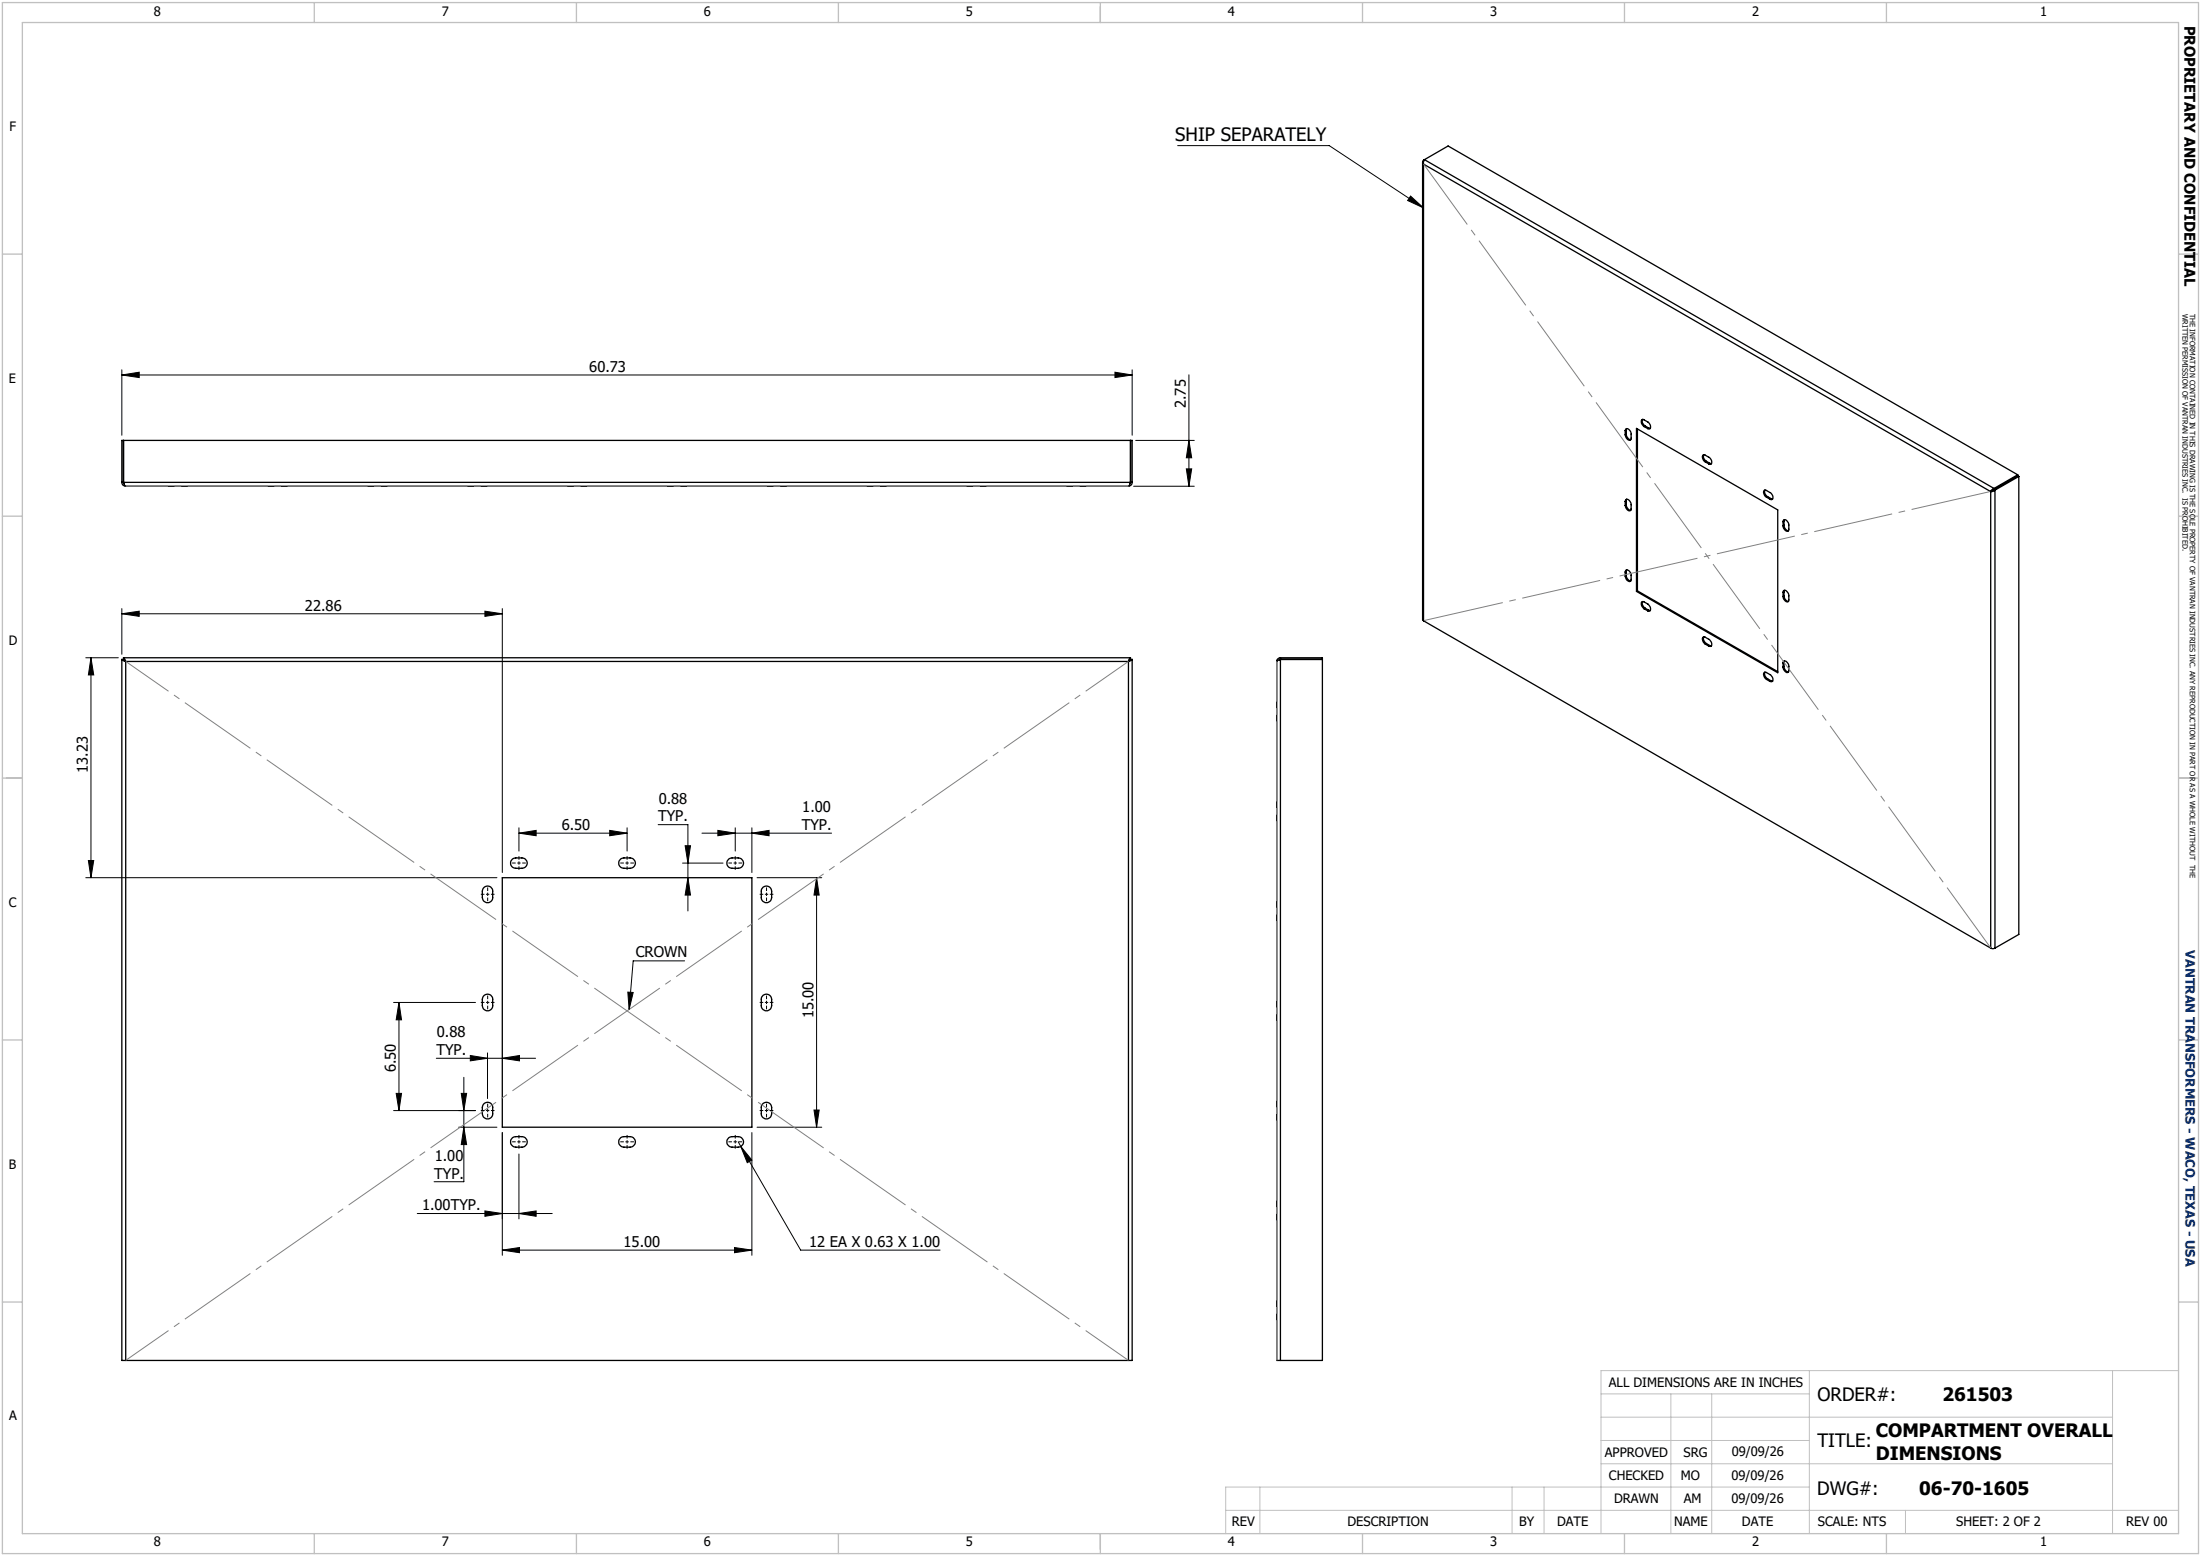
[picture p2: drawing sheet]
<svg xmlns="http://www.w3.org/2000/svg" width="420mm" height="297mm" viewBox="0 0 420 297" stroke-linecap="round" stroke-linejoin="round" font-family="sans-serif">
<g fill="none" stroke="#000" stroke-width=".25">
<path d="M271.5 31v87.3l.1 .2M271.6 30.6l-.1 .3 .1 .4M271.6 31.3l108.3 62.5M271.6 31.3v87.2M271.6 30.6l.1 .1M271.8 30.5l-.2 .8M271.8 30.5l108.7 62.7M271.8 30.5l4.5-2.6 108.7 62.7M271.8 30.5l-.2 .1M23.2 92.1a.72 .72 0 0 0 .8 .7M23.2 92.1v-8h192.8v8M23.2 92.1h192.8"/>
<path d="M23.6 92.1l.2 .5 .2 .2M23.6 92.1l.1 .2M23.6 84.1v8M24 92.8h191.3M215.7 92.1l-.4 .7M215.7 92.1v.2M215.7 84.1v8M216 92.1a.7 .7 0 0 1-.7 .7M310.1 82.2a.41 .41 0 0 1 .4-.4 .41 .41 0 0 1 .4 .3l.3 .4 .1 1.1a.46 .46 0 0 1-.5 .4 .46 .46 0 0 1-.5-.4l-.2-.6M310.1 95.7a.41 .41 0 0 1 .4-.4 .41 .41 0 0 1 .4 .3l.3 .4 .1 1.1a.46 .46 0 0 1-.5 .4 .46 .46 0 0 1-.5-.4l-.2-.6M310.1 82.2v.8M310.1 95.7v.8"/>
<path d="M310.3 82.9a1.06 1.06 0 0 0 .9 1M310.3 96.4a1.06 1.06 0 0 0 .9 1M310.3 82.1l-.2 .1M310.3 82.9l-.2 .1M310.3 82.1v.8M310.3 95.6v.8M310.3 95.6l-.2 .1M310.3 96.4l-.2 .1M310.4 81.8l-.1 .3M310.4 95.3l-.1 .3M312.3 81.8l26.9 15.5v31.1l-26.9-15.5zM312.5 81.9v30.9"/>
<path d="M313.4 80a1 1 0 0 0 .5 1.3M313.7 81.4a.78 .78 0 0 1-.2-1.4l.9 .5a.88 .88 0 0 1 .3 1.4l-.3-.1M313.7 81.4l.7 .4M313.9 81.3l.7 .4M313.9 81.3l-.2 .1M314.6 81.7l.3 .1M314.6 81.7l-.2 .1M325.1 86.8a1 1 0 0 0 .5 1.2M325.4 88.2a.81 .81 0 0 1-.2-1.4l.9 .5a.78 .78 0 0 1 .5 .6 .78 .78 0 0 1-.3 .7l-.2-.1M325.4 88.2l.7 .3M325.6 88l.7 .4M325.6 88l-.2 .2"/>
<path d="M326.3 88.4l.3 .1M326.3 88.4l-.2 .1M336.8 93.6a.97 .97 0 0 0 .5 1.2M337.1 94.9a.81 .81 0 0 1-.3-1.4l.9 .5a.78 .78 0 0 1 .6 .6 .78 .78 0 0 1-.3 .8l-.3-.1M337.1 94.9l.6 .4M337.3 94.8l-.2 .1M337.3 94.8l.7 .4M338 95.2h.2M338 95.2l-.3 .1M340.3 99.6a.44 .44 0 0 1 .4-.4 .44 .44 0 0 1 .4 .4l.2 .5v.9a.4 .4 0 0 1-.3 .4 .4 .4 0 0 1-.4-.3l-.3-.7M340.3 99.6v.8M340.4 99.5l-.1 .1"/>
<path d="M340.4 99.5v.8M340.5 99.2l-.1 .3M379.9 93.8v87.2M380 93.7l-.1 .1M380.5 93.4l-.5 .3M380.5 93.2l-.5 .4-.1 .2M380.5 93.4l.2 .2M380.5 93.2v.2M380.7 93.6l-.8 .2M380.7 93.6v87.4M385 90.8l-4.5 2.6M385 90.8l.2 .1"/>
<path d="M385 90.6l-4.5 2.6M385 90.6v.2M385.2 90.9v87.5l-4.5 2.6M385.2 90.9l-4.5 2.7M271.6 118.5l108.3 62.5M310.1 109.2a.41 .41 0 0 1 .4-.5 .41 .41 0 0 1 .4 .3l.3 .5 .1 1.1a.41 .41 0 0 1-.4 .4 .41 .41 0 0 1-.5-.3l-.3-.7M310.1 109.2v.8M310.3 109.9a1.06 1.06 0 0 0 .9 1M310.3 109.1v.8M310.3 109.1l-.2 .1M310.3 109.9l-.2 .1M310.4 108.8l-.1 .3"/>
<path d="M312.5 112.8l-.2 .1M312.5 112.8l26.7 15.4M313.4 114.8a1.03 1.03 0 0 0 .5 1.3M313.7 116.2a.92 .92 0 0 1-.3-1.4l1 .5a.88 .88 0 0 1 .3 1.3h-.3M313.7 116.2l.7 .4M313.9 116.1l.7 .4M313.9 116.1l-.2 .1M314.6 116.5l.3 .1M314.6 116.5l-.2 .1M340.3 113.1a.39 .39 0 0 1 .3-.5 .39 .39 0 0 1 .4 .4l.3 .6v.9a.39 .39 0 0 1-.3 .4 .39 .39 0 0 1-.4-.3l-.3-.8M340.3 113.1v.7M340.4 100.3a1.06 1.06 0 0 0 .9 1"/>
<path d="M340.4 113.7a1.06 1.06 0 0 0 .9 1.1M340.4 100.3l-.1 .1M340.4 113v.7M340.4 113l-.1 .1M340.4 113.7l-.1 .1M340.5 112.7l-.1 .3M23.2 125.9v133.8h.8M23.2 125.9l.8 .4M23.2 125.9h.4M23.6 125.9l.4 .4M23.6 125.6l.4 .7M23.6 125.6v.3"/>
<path d="M23.6 125.6h192.1M24 126.3v133.4M24 126.3h191.3M215.3 126.3v133.4M215.7 125.9l-.4 .4M215.7 125.6l-.4 .7M215.7 125.9h.3M215.7 125.6v.3M216 125.9l-.7 .4M216 125.9v133.8h-.7M243.6 126.3v133.4h.7M244.3 125.9l-.7 .4"/>
<path d="M244.3 125.9h-.2M244.3 125.6a.72 .72 0 0 0-.7 .7M244.3 125.9h8M244.3 125.6h8v134.1h-8M244.3 125.6v134.1M325.1 121.6a1.03 1.03 0 0 0 .5 1.2M325.4 122.9a.96 .96 0 0 1-.4-1.3h.3l.8 .4a.87 .87 0 0 1 .3 1.4l-.3-.1M325.4 122.9l.7 .4M325.6 122.8l.7 .4M325.6 122.8l-.2 .1M326.3 123.2l.3 .1M326.3 123.2l-.2 .1"/>
<path d="M336.8 128.3a1.03 1.03 0 0 0 .5 1.3M337.1 129.7a.96 .96 0 0 1-.4-1.4h.3l.7 .5a.87 .87 0 0 1 .4 1.3h-.4M337.1 129.7l.6 .4M337.3 129.6l-.2 .1M337.3 129.6l.7 .4M338 130h.2M338 130l-.3 .1M340.3 126.5a.39 .39 0 0 1 .3-.4 .39 .39 0 0 1 .4 .3l.3 .6v1a.39 .39 0 0 1-.3 .4 .39 .39 0 0 1-.4-.3l-.3-.8M340.3 126.5v.8M340.4 127.2a1.06 1.06 0 0 0 .9 1.1M340.4 126.4v.8M340.4 126.4l-.1 .1"/>
<path d="M340.4 127.2l-.1 .1M340.5 126.1l-.1 .3M92.4 169.3a.98 .98 0 0 1 1.1-.1 .98 .98 0 0 1 .5 .9v1.2a.99 .99 0 0 1-1 1 .99 .99 0 0 1-1-1l.1-1.4zM95.8 167.5h47.7v47.7h-47.7zM97.8 164l.6-.2h1.2a.99 .99 0 0 1 1 .9 .99 .99 0 0 1-1 1h-1.2a.99 .99 0 0 1-.9-.6 .99 .99 0 0 1 .3-1.1zM118.4 164l.7-.2h1.1a.99 .99 0 0 1 1 .9 .99 .99 0 0 1-1 1h-1.1a.99 .99 0 0 1-1-.6 .99 .99 0 0 1 .3-1.1zM139.1 164l.6-.2h1.2a.99 .99 0 0 1 1 .9 .99 .99 0 0 1-1 1h-1.2a.99 .99 0 0 1-1-.6 .99 .99 0 0 1 .4-1.1zM145.6 169.3a1.01 1.01 0 0 1 1.1-.1 1.01 1.01 0 0 1 .5 .9v1.2a.99 .99 0 0 1-.9 1 .99 .99 0 0 1-1-1v-1.4zM92.3 190.1a.98 .98 0 0 1 1-.3 .98 .98 0 0 1 .7 .9v1.2a.99 .99 0 0 1-1 1 .99 .99 0 0 1-1-1v-1.2zM145.6 190a1.01 1.01 0 0 1 1.1-.1 1.01 1.01 0 0 1 .5 .8v1.2a.99 .99 0 0 1-.9 1 .99 .99 0 0 1-1-1v-1.4zM379.9 181l.3 .1 .5-.1M92.3 210.8a.98 .98 0 0 1 1-.3 .98 .98 0 0 1 .7 .9v1.2a.99 .99 0 0 1-1 1 .99 .99 0 0 1-1-1v-1.2z"/>
<path d="M97.8 217.2l.6-.2h1.2a1.01 1.01 0 0 1 1 1 1.01 1.01 0 0 1-1 1h-1.2a1.01 1.01 0 0 1-.9-.7 1.01 1.01 0 0 1 .3-1.1zM118.4 217.2l.7-.2h1.1a1.01 1.01 0 0 1 1 1 1.01 1.01 0 0 1-1 1h-1.1a1.01 1.01 0 0 1-1-.7 1.01 1.01 0 0 1 .3-1.1zM139.1 217.2l.6-.2h1.2a1.01 1.01 0 0 1 1 1 1.01 1.01 0 0 1-1 1h-1.2a1.01 1.01 0 0 1-1-.7 1.01 1.01 0 0 1 .4-1.1zM145.6 210.6a1.01 1.01 0 0 1 1.1-.1 1.01 1.01 0 0 1 .5 .9v1.2a.99 .99 0 0 1-.9 1 .99 .99 0 0 1-1-1v-1.4zM24 259.7h191.3"/>
</g>
<g fill="none" stroke="#000" stroke-width=".19">
<path d="M224.7 27.8h28.9l18 11.9M269.2 37.4l2.4 2.3-3-1.4zM23.2 71.6l3.4-.6v1.1zM23.2 70.6v12.5M23.2 71.6h192.8M212.8 71l3.2 .6-3.2 .5zM216 70.6v12.5M226.9 71.5v21.3M216.3 92.8h11.6M216.7 84.1h11.2M226.4 89.5h1l-.5 3.3zM226.9 84.1l.5 3.3h-1z"/>
<path d="M23.2 117.2l3.4-.5v.9zM23.2 116.2v8.7M23.2 117.2h72.6M92.5 116.7l3.3 .5-3.3 .4zM95.8 116.2v50.3M16.4 125.6h6.2M17.4 125.6l.5 3.2h-1zM17.4 125.6v41.9M99 159l3.3-.5v1zM99 158v4.5M99 159h20.7M116.3 158.5l3.4 .5-3.4 .5z"/>
<path d="M119.7 158v4.5M125.6 157.4h5.7v16.5M133.9 159h24.8M137 158.5l3.3 .5-3.3 .5zM140.3 158v4.5M143.5 159l3.3-.5v1zM143.5 158v8.5M16.4 167.5h78.4M16.9 164.2h1l-.5 3.3zM130.2 164.7h7.8M130.7 161.4h1.1l-.5 3.3zM131.3 167.5l.5 3.3h-1.1z"/>
<path d="M144.5 167.5h12.3M155.8 167.5l.5 3.3h-1zM155.8 167.5v47.7M75.1 191.3h15.6M76.1 191.3l.5 3.4h-1zM76.1 191.3v20.7M119.8 189.4h1l-.7 3.3zM130.6 183.4h-9.8l-.7 9.3M75.1 212h15.6M75.6 208.7h1l-.5 3.3zM83.3 202h18.9M87.5 215.2h7.3"/>
<path d="M88 208.7h1l-.5 3.3zM88.5 215.2l.5 3.3h-1zM88.5 205.6v20h-5.7M89.7 201.5l3.3 .5-3.3 .5zM93 201v8.7M95.8 202l3.3-.5v1zM95.8 216.2v23.4M140.9 217.9l.5 .9M141.4 218.8l2.1 2.6-.9 .5zM141.4 218.8l11.4 19.8h26.6M143.5 216.2v23.4M144.5 215.2h12.3"/>
<path d="M155.3 211.9h1l-.5 3.3zM79.6 231.6h25.8M92.5 231.1l3.3 .5-3.3 .6zM95.8 238.6l3.3-.5v1zM95.8 238.6h47.7M99 231.6l3.3-.5v1.1zM99 220.3v12.4M140.2 238.1l3.3 .5-3.3 .5z"/>
</g>
<g fill="none" stroke="#c0c0c0" stroke-width=".19">
<path d="M416.3 148.5h2.8M305.5 270.5h97.6M305.5 279.4h97.6M305.5 275h39.8M305.5 266.1h39.8M318.8 266.1v26.6M326.6 266.1v26.6M345.3 261.6v31.1M403.1 261.6v31.1M415.7 261.6h-110.2v31.1M233.9 288.3h181.8M240.4 283.8v8.9"/>
<path d="M288.5 283.8v8.9M294.6 283.8v8.9M345.3 283.8h-111.4v8.9M363.6 288.3v4.4"/>
</g>
<g fill="none" stroke="#c0c0c0" stroke-width=".25">
<path d="M.5 .5h419v296h-419zM4.3 4.3h411.4v288.4h-411.4zM60 .5v3.8M110 .5v3.8M160 .5v3.8M210 .5v3.8M260 .5v3.8M310 .5v3.8M360 .5v3.8M.5 48.5h3.8M415.7 48.5h3.8M.5 98.5h3.8"/>
<path d="M415.7 98.5h3.8M.5 148.5h3.8M415.7 148.5h3.8M.5 198.5h3.8M415.7 198.5h3.8M.5 248.5h3.8M415.7 248.5h3.8M60 292.7v3.8M110 292.7v3.8M160 292.7v3.8M210 292.7v3.8M260 292.7v3.8"/>
<path d="M310 292.7v3.8M360 292.7v3.8"/>
</g>
<g fill="#000">
<path d="M269.2 37.4l2.4 2.3-3-1.4zM23.2 71.6l3.4-.6v1.1zM212.8 71l3.2 .6-3.2 .5zM226.9 84.1l.5 3.3h-1zM226.4 89.5h1l-.5 3.3zM23.2 117.2l3.4-.5v.9zM92.5 116.7l3.3 .5-3.3 .4zM17.4 125.6l.5 3.2h-1zM99 159l3.3-.5v1zM116.3 158.5l3.4 .5-3.4 .5zM137 158.5l3.3 .5-3.3 .5zM143.5 159l3.3-.5v1z"/>
<path d="M16.9 164.2h1l-.5 3.3zM130.7 161.4h1.1l-.5 3.3zM131.3 167.5l.5 3.3h-1.1zM155.8 167.5l.5 3.3h-1zM76.1 191.3l.5 3.4h-1zM119.8 189.4h1l-.7 3.3zM75.6 208.7h1l-.5 3.3zM88 208.7h1l-.5 3.3zM88.5 215.2l.5 3.3h-1zM89.7 201.5l3.3 .5-3.3 .5zM95.8 202l3.3-.5v1zM141.4 218.8l2.1 2.6-.9 .5z"/>
<path d="M155.3 211.9h1l-.5 3.3zM95.8 238.6l3.3-.5v1zM92.5 231.1l3.3 .5-3.3 .6zM99 231.6l3.3-.5v1.1zM140.2 238.1l3.3 .5-3.3 .5z"/>
</g>
<path d="M24 259.7l191.3-133.5M215.3 259.7l-191.3-133.5" fill="none" stroke="#808080" stroke-width=".19" stroke-dasharray="15.2 1.3 1.3 1.3" stroke-dashoffset="5.3" stroke-linecap="butt"/>
<g fill="none" stroke="#000" stroke-width=".19" stroke-dasharray="15.2 1.3 1.3 1.3" stroke-linecap="butt">
<path d="M92.4 170.7h-.6M93.1 170.7v.3M93.1 170.7h.3M93.1 170.7v-.3M93.1 170.7h-.4M93.1 171.3v.7M93.1 170.1v-.7M93.7 170.7h.7M98.4 164.7h-.7M99 164.7v.3M99 164.7h.3M99 164.7v-.3"/>
<path d="M99 164.7h-.3M99 165.4v.6M99 164.1v-.7M99.7 164.7h.6M119 164.7h-.6M119.7 164.7v-.3M119.7 164.7h-.3M119.7 164.7v.3M119.7 164.7h.3M119.7 164.1v-.7M119.7 165.4v.6M120.3 164.7h.7"/>
<path d="M139.7 164.7h-.7M140.3 164.7v-.3M140.3 164.7h-.3M140.3 164.7v.3M140.3 164.7h.3M140.3 164.1v-.7M140.3 165.4v.6M140.9 164.7h.7M145.6 170.7h-.6M146.3 170.7v.3M146.3 170.7h.3M146.3 170.7v-.3"/>
<path d="M146.3 170.7h-.3M146.3 171.3v.7M146.3 170.1v-.7M146.9 170.7h.7M92.4 191.3h-.6M93.1 191.3v.3M93.1 191.3h.3M93.1 191.3v-.3M93.1 191.3h-.4M93.1 192v.6M93.1 190.7v-.7M93.7 191.3h.7"/>
<path d="M145.6 191.3h-.6M146.3 191.3v.3M146.3 191.3h.3M146.3 191.3v-.3M146.3 191.3h-.3M146.3 192v.6M146.3 190.7v-.7M146.9 191.3h.7M92.4 212h-.6M93.1 212v.3M93.1 212h.3M93.1 212v-.3"/>
<path d="M93.1 212h-.4M93.1 212.6v.7M93.1 211.3v-.6M93.7 212h.7M98.4 217.9h-.7M99 217.9v-.3M99 217.9h-.3M99 217.9v.4M99 217.9h.3M99 217.3v-.7M99 218.6v.6M99.7 217.9h.6"/>
<path d="M119 217.9h-.6M119.7 217.9v-.3M119.7 217.9h-.3M119.7 217.9v.4M119.7 217.9h.3M119.7 217.3v-.7M119.7 218.6v.6M120.3 217.9h.7M139.7 217.9h-.7M140.3 217.9v-.3M140.3 217.9h-.3M140.3 217.9v.4"/>
<path d="M140.3 217.9h.3M140.3 217.3v-.7M140.3 218.6v.6M140.9 217.9h.7M145.6 212h-.6M146.3 212v.3M146.3 212h.3M146.3 212v-.3M146.3 212h-.3M146.3 212.6v.7M146.3 211.3v-.6M146.9 212h.7"/>
</g>
<path d="M24 92.8h191.3M215.3 92.8h-191.3" fill="none" stroke="#808080" stroke-width=".19" stroke-dasharray="15.2 1.3 1.3 1.3" stroke-dashoffset="7.2" stroke-linecap="butt"/>
<path d="M271.6 118.5l108.3-24.7" fill="none" stroke="#808080" stroke-width=".19" stroke-dasharray="15.2 1.3 1.3 1.3" stroke-dashoffset="-.3" stroke-linecap="butt"/>
<path d="M379.9 181l-108.3-149.7" fill="none" stroke="#808080" stroke-width=".19" stroke-dasharray="15.2 1.3 1.3 1.3" stroke-dashoffset="1" stroke-linecap="butt"/>
<path d="M243.6 259.7v-133.5" fill="none" stroke="#808080" stroke-width=".19" stroke-dasharray="15.2 1.3 1.3 1.3" stroke-dashoffset="7.6" stroke-linecap="butt"/>
<g font-size="3.5">
<text x="224.3" y="27">SHIP SEPARATELY</text>
<text x="346.8" y="267.4">ORDER#:</text>
<text x="370.7" y="267.4">261503</text>
<text x="357.9" y="274.2">COMPARTMENT OVERALL</text>
<text x="346.8" y="276.2">TITLE:</text>
<text x="357.9" y="278.8">DIMENSIONS</text>
<text x="346.8" y="285.4">DWG#:</text>
<text x="366.2" y="285.4">06-70-1605</text>
</g>
<g font-size="2.8">
<text x="416.9" y="4.9" transform="rotate(90 416.9 4.9)">PROPRIETARY AND CONFIDENTIAL</text>
<text x="112.5" y="71">60.73</text>
<text x="226.3" y="77.9" transform="rotate(-90 226.3 77.9)">2.75</text>
<text x="58.2" y="116.5">22.86</text>
<text x="16.8" y="147.6" transform="rotate(-90 16.8 147.6)">13.23</text>
<text x="125.7" y="153.4">0.88</text>
<text x="153.1" y="155">1.00</text>
<text x="107.2" y="158.4">6.50</text>
<text x="125.6" y="156.8">TYP.</text>
<text x="153" y="158.4">TYP.</text>
<text x="121.3" y="182.8">CROWN</text>
<text x="83.4" y="198">0.88</text>
<text x="155.2" y="194.4" transform="rotate(-90 155.2 194.4)">15.00</text>
<text x="83.3" y="201.4">TYP.</text>
<text x="75.5" y="204.7" transform="rotate(-90 75.5 204.7)">6.50</text>
<text x="83" y="221.5">1.00</text>
<text x="82.9" y="225">TYP.</text>
<text x="80.5" y="231">1.00TYP.</text>
<text x="119" y="238">15.00</text>
<text x="154.4" y="238">12 EA X 0.63 X 1.00</text>
</g>
<g font-size="2.5">
<text x="29.3" y="3.1">8</text>
<text x="84.3" y="3.1">7</text>
<text x="134.3" y="3.1">6</text>
<text x="184.3" y="3.1">5</text>
<text x="234.3" y="3.1">4</text>
<text x="284.3" y="3.1">3</text>
<text x="334.3" y="3.1">2</text>
<text x="389.3" y="3.1">1</text>
<text x="1.8" y="25">F</text>
<text x="1.7" y="73.1">E</text>
<text x="1.7" y="123.1">D</text>
<text x="1.7" y="173.1">C</text>
<text x="1.7" y="223.1">B</text>
<text x="307" y="264.7">ALL DIMENSIONS ARE IN INCHES</text>
<text x="1.8" y="271.1">A</text>
<text x="306.2" y="278.1">APPROVED</text>
<text x="321.2" y="278">SRG</text>
<text x="330.4" y="278">09/09/26</text>
<text x="307" y="282.5">CHECKED</text>
<text x="308" y="287">DRAWN</text>
<text x="320.8" y="282.5">MO</text>
<text x="321.3" y="287">AM</text>
<text x="330.4" y="286.9">09/09/26</text>
<text x="330.4" y="282.4">09/09/26</text>
<text x="235.1" y="291.3">REV</text>
<text x="257.1" y="291.3">DESCRIPTION</text>
<text x="289.9" y="291.3">BY</text>
<text x="297.1" y="291.3">DATE</text>
<text x="319.5" y="291.3">NAME</text>
<text x="332.4" y="291.2">DATE</text>
<text x="346.9" y="291.3">SCALE: NTS</text>
<text x="373.3" y="291.3">SHEET: 2 OF 2</text>
<text x="405.7" y="291.3">REV 00</text>
<text x="29.3" y="295.1">8</text>
<text x="84.3" y="295.1">7</text>
<text x="134.3" y="295.1">6</text>
<text x="184.3" y="295.1">5</text>
<text x="234.3" y="295.1">4</text>
<text x="284.3" y="295.1">3</text>
<text x="334.3" y="295.1">2</text>
<text x="389.3" y="295.1">1</text>
</g>
<text font-size="2.5" fill="#003082" x="417" y="181.4" transform="rotate(90 417 181.4)">VANTRAN TRANSFORMERS - WACO, TEXAS - USA</text>
<g font-size="1.4">
<text x="416.5" y="59.9" transform="rotate(90 416.5 59.9)">WRITTEN PERMISSION OF VANTRAN INDUSTRIES INC. IS PROHIBITED.</text>
<text x="417.9" y="59.9" transform="rotate(90 417.9 59.9)">THE INFORMATION CONTAINED IN THIS DRAWING IS THE SOLE PROPERTY OF VANTRAN INDUSTRIES INC. ANY REPRODUCTION IN PART OR AS A WHOLE WITHOUT THE</text>
</g>
</svg>
